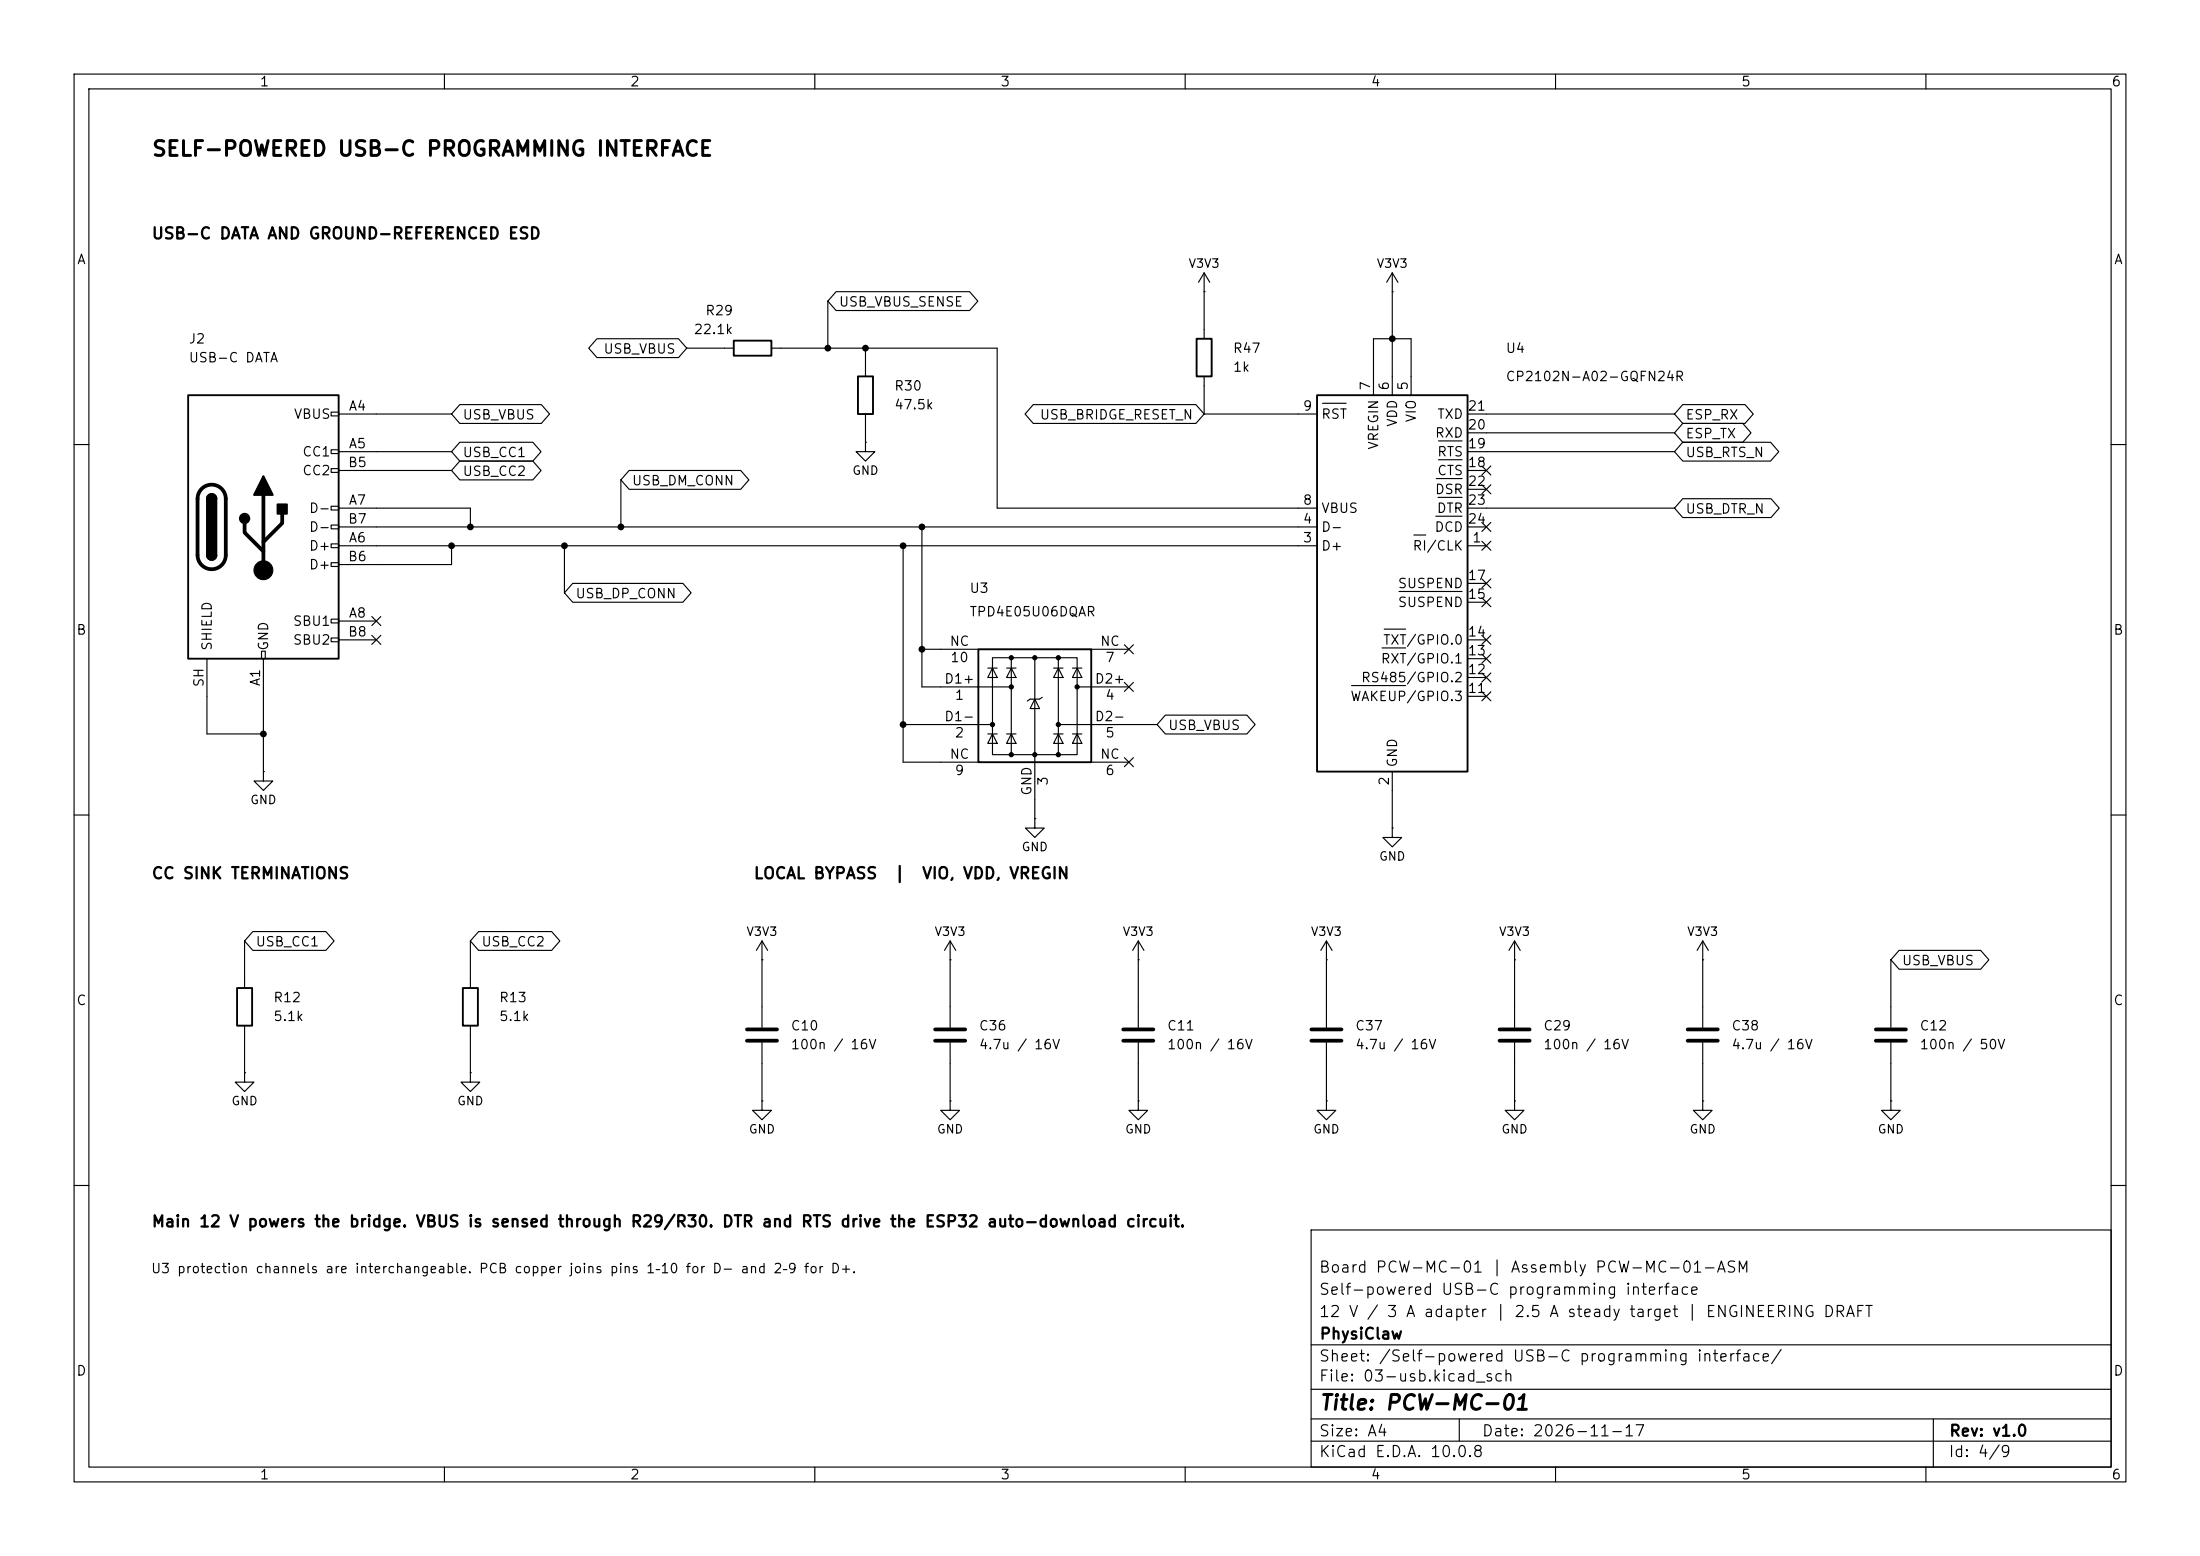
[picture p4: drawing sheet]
<svg xmlns="http://www.w3.org/2000/svg" width="297mm" height="210mm" viewBox="0 0 297 210" stroke-linecap="round" stroke-linejoin="round" font-family="sans-serif">
<g fill="none" stroke="#000" stroke-width=".15">
<path d="M10 10h277v190h-277zM12 12h273v186h-273zM60 10v2M110 10v2M160 10v2M210 10v2M260 10v2M112.9 39.4h18l1.1 1.2-1.1 1.3h-18l-1.1-1.3zM162.6 39.4h.1M162.6 36.8l-.8 1.3M162.6 36.8l.7 1.3M162.6 36.8v8.9"/>
<path d="M188 39.4h.1M188 36.8v16.5M188 36.8l-.8 1.3M188 36.8l.7 1.3M44.7 55.6h1v.5h-1zM45.7 55.9h15.3M62.1 59.7h9.8l1.1 1.3-1.1 1.2h-9.8l-1.1-1.2zM62.1 54.6h11l1.1 1.3-1.1 1.3h-11l-1.1-1.3zM80.6 45.7h11l1.1 1.3-1.1 1.3h-11l-1.1-1.3zM92.7 47h6.4M104.1 47h30.5v21.6h43.2M111.8 40.6v6.4"/>
<path d="M116.8 59.7v1.3h1.3l-1.3 1.2-1.2-1.2h1.2M116.8 59.7h.1M116.8 47v3.8M116.8 55.9v3.8M139.5 54.6h21.9l1.2 1.3-1.2 1.3h-21.9l-1.1-1.3zM162.6 55.9h15.2M162.6 50.8v5.1M178.5 54.4h3.2M185.4 53.3v-7.6h5.1v7.6M194.2 59.5h3.2M198.1 55.9h28M198.1 58.4h28"/>
<path d="M227.2 57.1h8.1l1.1 1.3-1.1 1.3h-8.1l-1.1-1.3zM227.2 54.6h8.4l1.1 1.3-1.1 1.3h-8.4l-1.1-1.3zM227.2 59.7h11.8l1.1 1.3-1.1 1.2h-11.8l-1.1-1.2zM10 60h2M44.7 60.7h1v.5h-1zM44.7 63.2h1v.6h-1zM44.7 68.3h1v.5h-1zM44.7 70.9h1v.5h-1zM44.7 73.4h1v.5h-1zM44.7 75.9h1v.6h-1zM45.7 73.7h132.1M45.7 71.1h132.1"/>
<path d="M45.7 68.6h17.8v2.5M45.7 63.5h15.3M45.7 61h15.3M61 73.7v2.5h-15.3M62.1 62.2h9.8l1.1 1.3-1.1 1.3h-9.8l-1.1-1.3zM76.2 73.7v6.3M77.3 78.7h14.9l1.1 1.3-1.1 1.3h-14.9l-1.1-1.3zM83.8 64.8v6.3M84.9 63.5h15.1l1.1 1.3-1.1 1.2h-15.1l-1.1-1.2zM121.9 73.7v29.2h10.2M124.5 71.1v21.6h12M188.9 79.8h8.5"/>
<path d="M190.9 72.2h1.6M193.8 69.7h3.6M193.9 64.6h3.5M194.1 67.1h3.3M194.2 62.1h3.2M198.1 73.7h2.6M198.1 71.1h2.6M198.1 68.6h28M198.1 78.7h2.6M198.1 63.5h2.6M198.1 61h28M198.1 66h2.6"/>
<path d="M200.1 70.5l1.2 1.2M200.1 65.4l1.2 1.2M200.1 62.9l1.2 1.2M200.1 78.1l1.2 1.2M200.1 73.1l1.2 1.2M201.3 70.5l-1.2 1.2M201.3 65.4l-1.2 1.2M201.3 62.9l-1.2 1.2M201.3 78.1l-1.2 1.2M201.3 73.1l-1.2 1.2M227.2 67.3h11.9l1.1 1.3-1.1 1.3h-11.9l-1.1-1.3zM285 60h2"/>
<path d="M27.9 88.9v10.2h7.7M35.3 87.9h.5v1h-.5zM35.6 88.9v15.2M44.7 83.6h1v.5h-1zM44.7 86.1h1v.5h-1zM45.7 86.4h5.1M45.7 83.8h5.1M50.2 85.8l1.2 1.2M50.2 83.2l1.2 1.2M51.4 85.8l-1.2 1.2M51.4 83.2l-1.2 1.2M121.9 97.8h12.1"/>
<path d="M124.5 87.6h7.6M133.3 90.2h1.3M133.3 99.1h1.3M134 88.8h11.4v13.1h-11.4zM134 90.2l.6 1.2h-1.3zM134 99.1l.6 1.2h-1.3zM135.9 90.2h1.3M135.9 99.1h1.3M136.5 90.2l.7 1.2h-1.3zM136.5 99.1l.7 1.2h-1.3zM136.5 88.8v13.1M139.7 94.4l.6 1.2h-1.2z"/>
<path d="M139.7 88.8v21.7M140.7 94.1l-.4 .3h-1.2l-.4 .2M142.2 90.2h1.3M142.2 99.1h1.3M142.9 90.2l.6 1.2h-1.3zM142.9 99.1l.6 1.2h-1.3zM142.9 88.8v13.1M142.9 97.8h13.3M144.8 90.2h1.2M144.8 99.1h1.2M145.4 90.2l.6 1.2h-1.2zM145.4 99.1l.6 1.2h-1.2z"/>
<path d="M145.4 92.7h7M147.3 87.6h5.1M151.8 87l1.2 1.2M151.8 92.1l1.2 1.2M153 87l-1.2 1.2M153 92.1l-1.2 1.2M157.3 96.5h11l1.1 1.3-1.1 1.3h-11l-1.1-1.3zM182.5 92.5h7.3M186.6 87.5h3.2M186.9 84.9h2.9M198.1 94h2.6M198.1 91.4h2.6"/>
<path d="M198.1 88.9h2.6M198.1 86.4h2.6M198.1 81.3h2.6M200.1 80.7l1.2 1.2M200.1 85.8l1.2 1.2M200.1 88.3l1.2 1.2M200.1 93.4l1.2 1.2M200.1 90.8l1.2 1.2M201.3 80.7l-1.2 1.2M201.3 85.8l-1.2 1.2M201.3 88.3l-1.2 1.2M201.3 93.4l-1.2 1.2"/>
<path d="M201.3 90.8l-1.2 1.2M10 110h2M35.6 104.1v1.3h1.2l-1.2 1.3-1.3-1.3h1.3M35.6 104.1h.1M139.7 110.5v1.3h1.3l-1.3 1.2-1.3-1.2h1.3M139.7 110.5h.1M147.3 102.9h5.1M151.8 102.3l1.2 1.2M153 102.3l-1.2 1.2M188 111.8v1.2h1.2l-1.2 1.3-1.3-1.3h1.3M188 111.8h.1M188 104.1v7.7"/>
<path d="M285 110h2M33 127v6.4M33 138.4v6.4M34.1 125.7h9.9l1.1 1.3-1.1 1.3h-9.9l-1.1-1.3zM63.5 127v6.4M63.5 138.4v6.4M64.6 125.7h9.9l1.1 1.3-1.1 1.3h-9.9l-1.1-1.3zM102.9 129.5h.1M102.9 127v11.7M102.9 127l-.8 1.3M102.9 127l.7 1.3M128.3 129.5h.1"/>
<path d="M128.3 127v11.7M128.3 127l-.8 1.3M128.3 127l.7 1.3M153.7 129.5h.1M153.7 127l-.8 1.3M153.7 127l.7 1.3M153.7 127v11.7M179.1 129.5h.1M179.1 127l-.8 1.3M179.1 127l.7 1.3M179.1 127v11.7M204.5 129.5h.1"/>
<path d="M204.5 127v11.7M204.5 127l-.8 1.3M204.5 127l.7 1.3M229.9 129.5h.1M229.9 127l-.8 1.3M229.9 127l.7 1.3M229.9 127v11.7M255.3 129.5v9.2M256.4 128.3h11l1.1 1.2-1.1 1.3h-11l-1.1-1.3zM33 144.8v1.3h1.3l-1.3 1.2-1.3-1.2h1.3M33 144.8h.1M63.5 144.8v1.3h1.3l-1.3 1.2-1.3-1.2h1.3"/>
<path d="M63.5 144.8h.1M102.9 148.6v1.3h1.2l-1.2 1.2-1.3-1.2h1.3M102.9 148.6h.1M102.9 140.7v7.9M128.3 148.6v1.3h1.2l-1.2 1.2-1.3-1.2h1.3M128.3 148.6h.1M128.3 140.7v7.9M153.7 148.6v1.3h1.2l-1.2 1.2-1.3-1.2h1.3M153.7 148.6h.1M153.7 140.7v7.9M179.1 148.6v1.3h1.2l-1.2 1.2-1.3-1.2h1.3M179.1 148.6h.1"/>
<path d="M179.1 140.7v7.9M204.5 148.6v1.3h1.2l-1.2 1.2-1.3-1.2h1.3M204.5 148.6h.1M204.5 140.7v7.9M229.9 148.6v1.3h1.2l-1.2 1.2-1.3-1.2h1.3M229.9 148.6h.1M229.9 140.7v7.9M255.3 148.6v1.3h1.2l-1.2 1.2-1.3-1.2h1.3M255.3 148.6h.1M255.3 140.7v7.9M10 160h2M177 166h108v32h-108z"/>
<path d="M285 160h2M60 198v2M110 198v2M160 198v2M177 194.5h108M177 191.5h108M177 187.5h108M177 181.5h108M197 191.5v3M210 198v2M260 198v2M261 191.5v6.5"/>
</g>
<path d="M25.4 53.3h20.3v35.6h-20.3zM99.1 46h5v2h-5zM115.8 50.8h2.1v5.1h-2.1zM161.5 45.7h2.1v5.1h-2.1zM177.8 53.3h20.3v50.8h-20.3zM27.9 67.3a.64 .64 0 0 1 .7-.6 .64 .64 0 0 1 .6 .6M27.9 74.9a.64 .64 0 0 0 .7 .7 .64 .64 0 0 0 .6-.7M132.1 87.6h15.2v15.3h-15.2zM32 133.4h2v5h-2zM62.5 133.4h2v5h-2z" fill="none" stroke="#000" stroke-width=".25"/>
<g fill="none" stroke="#000" stroke-width=".51">
<path d="M27.2 66a1.9 1.9 0 0 1 2.1-.4 1.9 1.9 0 0 1 1.2 1.7v7.6a1.91 1.91 0 0 1-1.9 1.9 1.91 1.91 0 0 1-1.9-1.9v-7.6a1.9 1.9 0 0 1 .5-1.3zM33 70.6v1.3l2.6 2.5M35.6 66.8v10.2M38.1 69.3v1.3l-2.5 2.6M100.8 138.9h4.1M126.2 138.9h4.1M151.6 138.9h4.1M177 138.9h4.1M202.4 138.9h4.1M227.8 138.9h4.1M253.2 138.9h4.1M100.8 140.5h4.1"/>
<path d="M126.2 140.5h4.1M151.6 140.5h4.1M177 140.5h4.1M202.4 140.5h4.1M227.8 140.5h4.1M253.2 140.5h4.1"/>
</g>
<g fill="#000" stroke="#000" stroke-width=".15">
<circle cx="35.6" cy="77" r="1.27"/>
<circle cx="134" cy="97.8" r=".28"/>
<circle cx="136.5" cy="92.7" r=".28"/>
<circle cx="136.5" cy="88.8" r=".28"/>
<circle cx="139.7" cy="88.8" r=".28"/>
<circle cx="142.9" cy="97.8" r=".28"/>
<circle cx="142.9" cy="88.8" r=".28"/>
<circle cx="145.4" cy="92.7" r=".28"/>
<circle cx="136.5" cy="101.9" r=".28"/>
<circle cx="139.7" cy="101.9" r=".28"/>
<circle cx="142.9" cy="101.9" r=".28"/>
</g>
<g fill="#000" stroke="#000" stroke-width=".25">
<path d="M27.9 67.3h1.3v7.6h-1.3zM27.9 74.9h1.3a.64 .64 0 0 1-.6 .7 .64 .64 0 0 1-.7-.7zM28.1 66.9a.64 .64 0 0 1 .7-.2 .64 .64 0 0 1 .4 .6h-1.3zM35.6 64.3l1.2 2.5h-2.5zM37.5 68.1h1.2v1.2h-1.2z"/>
<circle cx="33" cy="70" r=".63"/>
</g>
<g fill="#000">
<circle cx="111.8" cy="47" r=".46"/>
<circle cx="116.8" cy="47" r=".46"/>
<circle cx="188" cy="45.7" r=".46"/>
<circle cx="61" cy="73.7" r=".46"/>
<circle cx="63.5" cy="71.1" r=".46"/>
<circle cx="76.2" cy="73.7" r=".46"/>
<circle cx="83.8" cy="71.1" r=".46"/>
<circle cx="121.9" cy="73.7" r=".46"/>
<circle cx="124.5" cy="71.1" r=".46"/>
<circle cx="35.6" cy="99.1" r=".46"/>
<circle cx="121.9" cy="97.8" r=".46"/>
<circle cx="124.5" cy="87.6" r=".46"/>
</g>
<g font-size="2">
<text x="20.4" y="21.6">SELF-POWERED USB-C PROGRAMMING INTERFACE</text>
<text x="178" y="190.8">Title: PCW-MC-01</text>
</g>
<g font-size="1.5">
<text x="20.4" y="32.6">USB-C DATA AND GROUND-REFERENCED ESD</text>
<text x="20.4" y="119">CC SINK TERMINATIONS</text>
<text x="101.6" y="119">LOCAL BYPASS</text>
<text x="120.6" y="119">|</text>
<text x="124.4" y="119">VIO, VDD, VREGIN</text>
<text x="20.4" y="166">Main 12 V powers the bridge. VBUS is sensed through R29/R30. DTR and RTS drive the ESP32 auto-download circuit.</text>
<text x="178" y="172.1">Board PCW-MC-01 | Assembly PCW-MC-01-ASM</text>
<text x="178" y="178.1">12 V / 3 A adapter | 2.5 A steady target | ENGINEERING DRAFT</text>
<text x="178" y="175.1">Self-powered USB-C programming interface</text>
<text x="178" y="184.1">Sheet: /Self-powered USB-C programming interface/</text>
<text x="178" y="181.1">PhysiClaw</text>
<text x="178" y="186.8">File: 03-usb.kicad_sch</text>
<text x="178" y="197">KiCad E.D.A. 10.0.8</text>
<text x="178" y="194.2">Size: A4</text>
<text x="200" y="194.2">Date: 2026-11-17</text>
<text x="263" y="197">Id: 4/9</text>
<text x="263" y="194.2">Rev: v1.0</text>
</g>
<g font-size="1.3">
<text x="35" y="12">1</text>
<text x="85" y="12">2</text>
<text x="135" y="12">3</text>
<text x="185" y="12">4</text>
<text x="235" y="12">5</text>
<text x="285" y="12">6</text>
<text x="10.3" y="36">A</text>
<text x="285.3" y="36">A</text>
<text x="113.2" y="41.7">USB_VBUS_SENSE</text>
<text x="25.4" y="46.7">J2</text>
<text x="93.6" y="45.4">22.1k</text>
<text x="95.1" y="42.9">R29</text>
<text x="166.4" y="48">R47</text>
<text x="203.2" y="48">U4</text>
<text x="25.4" y="49.2">USB-C DATA</text>
<text x="81.4" y="48">USB_VBUS</text>
<text x="120.6" y="53">R30</text>
<text x="166.4" y="50.5">1k</text>
<text x="185.3" y="52.8" transform="rotate(-90 185.3 52.8)">7</text>
<text x="187.8" y="52.8" transform="rotate(-90 187.8 52.8)">6</text>
<text x="190.4" y="52.8" transform="rotate(-90 190.4 52.8)">5</text>
<text x="203.2" y="51.8">CP2102N-A02-GQFN24R</text>
<text x="39.6" y="56.8">VBUS</text>
<text x="47" y="55.7">A4</text>
<text x="62.4" y="56.9">USB_VBUS</text>
<text x="120.6" y="55.6">47.5k</text>
<text x="140.3" y="56.9">USB_BRIDGE_RESET_N</text>
<text x="175.8" y="55.7">9</text>
<text x="178.3" y="56.8">RST</text>
<text x="188.9" y="57.7" transform="rotate(-90 188.9 57.7)">VDD</text>
<text x="191.5" y="57.1" transform="rotate(-90 191.5 57.1)">VIO</text>
<text x="193.6" y="59.4">RXD</text>
<text x="193.9" y="56.8">TXD</text>
<text x="198.1" y="58.3">20</text>
<text x="198.1" y="55.7">21</text>
<text x="227.5" y="59.5">ESP_TX</text>
<text x="227.5" y="56.9">ESP_RX</text>
<text x="40.7" y="61.9">CC1</text>
<text x="40.7" y="64.5">CC2</text>
<text x="46.9" y="63.4">B5</text>
<text x="47" y="60.8">A5</text>
<text x="62.4" y="62">USB_CC1</text>
<text x="62.4" y="64.6">USB_CC2</text>
<text x="85.2" y="65.8">USB_DM_CONN</text>
<text x="186.4" y="60.8" transform="rotate(-90 186.4 60.8)">VREGIN</text>
<text x="193.9" y="64.5">CTS</text>
<text x="193.9" y="61.9">RTS</text>
<text x="198.1" y="63.4">18</text>
<text x="198.1" y="60.8">19</text>
<text x="198.1" y="65.9">22</text>
<text x="227.5" y="62">USB_RTS_N</text>
<text x="41.6" y="69.5">D-</text>
<text x="46.9" y="71">B7</text>
<text x="47" y="68.4">A7</text>
<text x="175.8" y="71">4</text>
<text x="175.8" y="68.4">8</text>
<text x="178.3" y="69.5">VBUS</text>
<text x="193.6" y="67">DSR</text>
<text x="193.9" y="69.5">DTR</text>
<text x="198.1" y="68.4">23</text>
<text x="198.1" y="71">24</text>
<text x="227.5" y="69.6">USB_DTR_N</text>
<text x="41.6" y="74.6">D+</text>
<text x="41.6" y="77.2">D+</text>
<text x="41.6" y="72.1">D-</text>
<text x="46.9" y="76.1">B6</text>
<text x="47" y="73.5">A6</text>
<text x="175.8" y="73.5">3</text>
<text x="178.3" y="74.6">D+</text>
<text x="178.3" y="72.1">D-</text>
<text x="190.6" y="74.6">RI/CLK</text>
<text x="193.6" y="72.1">DCD</text>
<text x="198.7" y="73.5">1</text>
<text x="47" y="83.7">A8</text>
<text x="77.6" y="81.1">USB_DP_CONN</text>
<text x="130.8" y="80.3">U3</text>
<text x="130.8" y="83.5">TPD4E05U06DQAR</text>
<text x="188.6" y="82.2">SUSPEND</text>
<text x="188.6" y="79.7">SUSPEND</text>
<text x="198.1" y="81.1">15</text>
<text x="198.1" y="78.6">17</text>
<text x="10.2" y="86">B</text>
<text x="28.9" y="87.9" transform="rotate(-90 28.9 87.9)">SHIELD</text>
<text x="36.5" y="87.9" transform="rotate(-90 36.5 87.9)">GND</text>
<text x="39.5" y="84.8">SBU1</text>
<text x="39.5" y="87.3">SBU2</text>
<text x="46.9" y="86.2">B8</text>
<text x="128.1" y="87.5">NC</text>
<text x="128.2" y="89.7">10</text>
<text x="148.4" y="87.5">NC</text>
<text x="149.1" y="89.7">7</text>
<text x="186.3" y="89.9">RXT/GPIO.1</text>
<text x="186.6" y="87.3">TXT/GPIO.0</text>
<text x="198.1" y="88.8">13</text>
<text x="198.1" y="86.2">14</text>
<text x="285.2" y="86">B</text>
<text x="27.8" y="92.8" transform="rotate(-90 27.8 92.8)">SH</text>
<text x="35.4" y="92.7" transform="rotate(-90 35.4 92.7)">A1</text>
<text x="127.4" y="92.6">D1+</text>
<text x="128.8" y="94.8">1</text>
<text x="147.7" y="92.6">D2+</text>
<text x="149.1" y="94.8">4</text>
<text x="182.2" y="94.9">WAKEUP/GPIO.3</text>
<text x="183.7" y="92.4">RS485/GPIO.2</text>
<text x="198.1" y="93.8">11</text>
<text x="198.1" y="91.3">12</text>
<text x="127.4" y="97.7">D1-</text>
<text x="128.8" y="99.9">2</text>
<text x="147.7" y="97.7">D2-</text>
<text x="149.1" y="99.9">5</text>
<text x="157.6" y="98.8">USB_VBUS</text>
<text x="128.1" y="102.7">NC</text>
<text x="128.8" y="104.9">9</text>
<text x="139.6" y="107.5" transform="rotate(-90 139.6 107.5)">GND</text>
<text x="141.8" y="106.1" transform="rotate(-90 141.8 106.1)">3</text>
<text x="148.4" y="102.7">NC</text>
<text x="149.1" y="104.9">6</text>
<text x="187.8" y="106.1" transform="rotate(-90 187.8 106.1)">2</text>
<text x="188.9" y="103.7" transform="rotate(-90 188.9 103.7)">GND</text>
<text x="34.4" y="128.1">USB_CC1</text>
<text x="64.9" y="128.1">USB_CC2</text>
<text x="256.7" y="130.6">USB_VBUS</text>
<text x="10.2" y="136">C</text>
<text x="36.8" y="135.6">R12</text>
<text x="67.3" y="135.6">R13</text>
<text x="285.2" y="136">C</text>
<text x="36.8" y="138.1">5.1k</text>
<text x="67.3" y="138.1">5.1k</text>
<text x="106.7" y="139.4">C10</text>
<text x="106.7" y="141.9">100n / 16V</text>
<text x="132.1" y="139.4">C36</text>
<text x="132.1" y="141.9">4.7u / 16V</text>
<text x="157.5" y="139.4">C11</text>
<text x="157.5" y="141.9">100n / 16V</text>
<text x="182.9" y="139.4">C37</text>
<text x="182.9" y="141.9">4.7u / 16V</text>
<text x="208.3" y="139.4">C29</text>
<text x="208.3" y="141.9">100n / 16V</text>
<text x="233.7" y="139.4">C38</text>
<text x="233.7" y="141.9">4.7u / 16V</text>
<text x="259.1" y="139.4">C12</text>
<text x="259.1" y="141.9">100n / 50V</text>
<text x="20.3" y="172.2">U3 protection channels are interchangeable. PCB copper joins pins 1–10 for D− and 2–9 for D+.</text>
<text x="10.2" y="186">D</text>
<text x="285.2" y="186">D</text>
<text x="35" y="200">1</text>
<text x="85" y="200">2</text>
<text x="135" y="200">3</text>
<text x="185" y="200">4</text>
<text x="235" y="200">5</text>
<text x="285" y="200">6</text>
</g>
<g font-size="1.2">
<text x="160.4" y="36.4">V3V3</text>
<text x="185.8" y="36.4">V3V3</text>
<text x="115" y="64.4">GND</text>
<text x="33.7" y="108.8">GND</text>
<text x="137.8" y="115.2">GND</text>
<text x="186.1" y="116.4">GND</text>
<text x="100.7" y="126.6">V3V3</text>
<text x="126.1" y="126.6">V3V3</text>
<text x="151.5" y="126.6">V3V3</text>
<text x="176.9" y="126.6">V3V3</text>
<text x="202.3" y="126.6">V3V3</text>
<text x="227.7" y="126.6">V3V3</text>
<text x="31.2" y="149.5">GND</text>
<text x="61.6" y="149.5">GND</text>
<text x="101" y="153.3">GND</text>
<text x="126.4" y="153.3">GND</text>
<text x="151.8" y="153.3">GND</text>
<text x="177.2" y="153.3">GND</text>
<text x="202.6" y="153.3">GND</text>
<text x="228" y="153.3">GND</text>
<text x="253.4" y="153.3">GND</text>
</g>
</svg>
